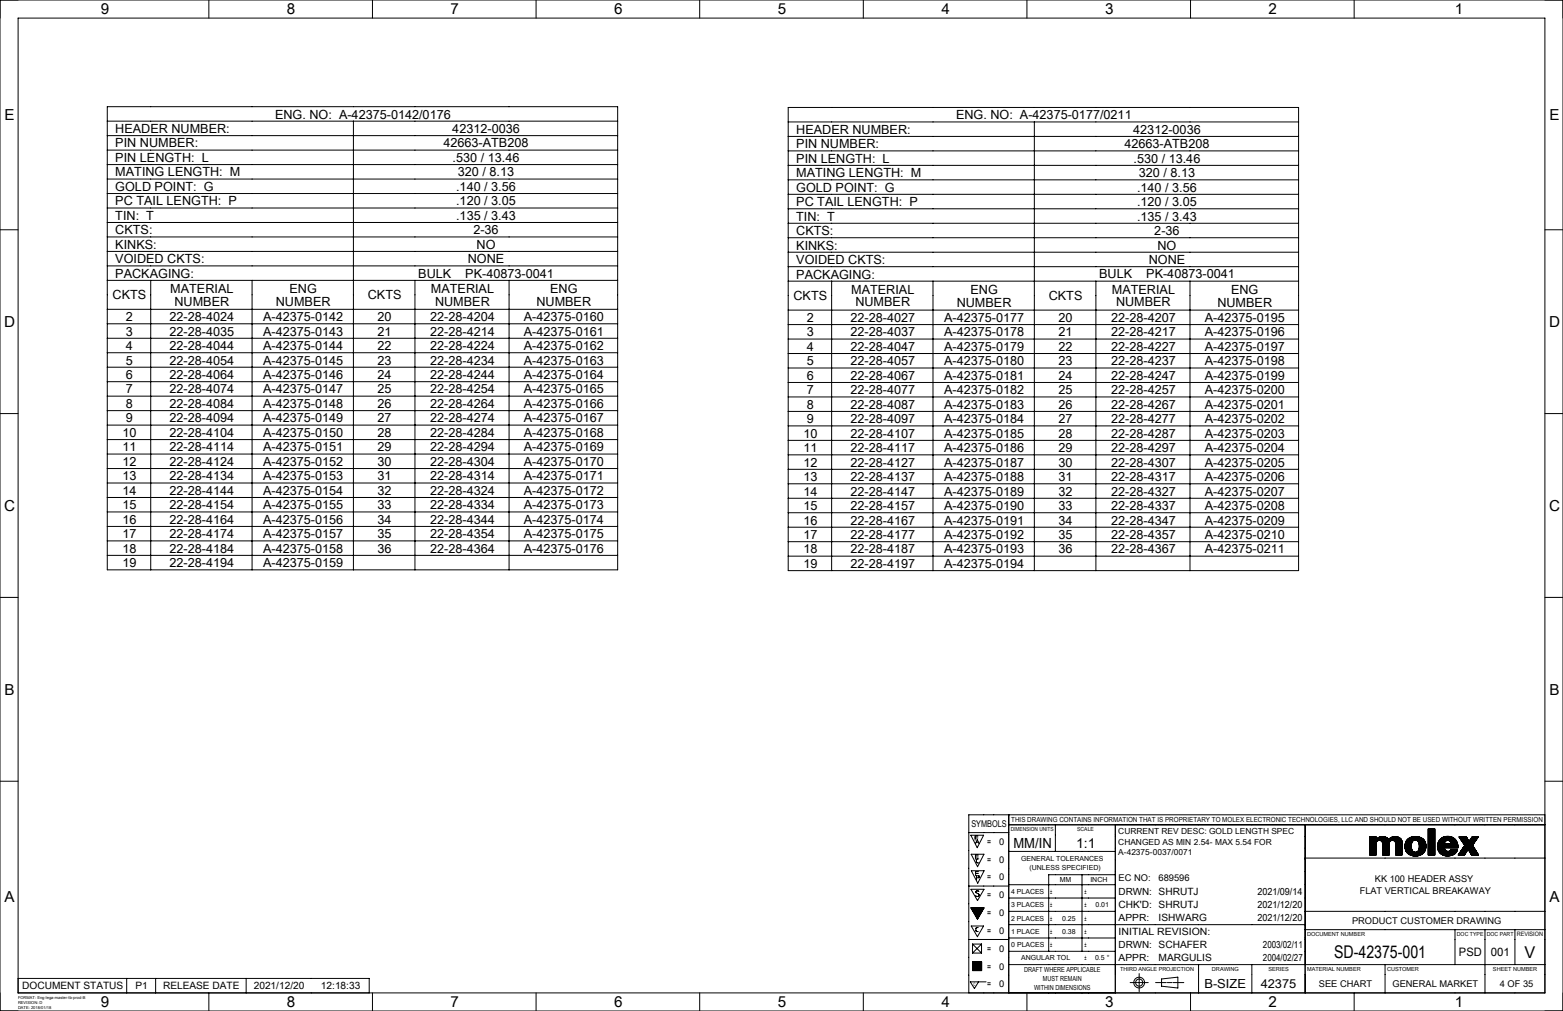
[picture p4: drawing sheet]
<svg xmlns="http://www.w3.org/2000/svg" width="432mm" height="279mm" viewBox="0 0 432 279" stroke-linecap="round" stroke-linejoin="round" font-family="sans-serif">
<g fill="none" stroke="#000" stroke-width=".28">
<path d="M0 0h431.8v279.4h-431.8zM5 5h421.8v269.4h-421.8zM57.7 0v5M102.9 0v5M148.1 0v5M193.3 0v5M238.5 0v5M283.7 0v5M328.9 0v5M374.1 0v5M29.6 29.5h141v128h-141zM29.6 33.5h141"/>
<path d="M29.6 37.5h141M97.6 33.5v124M217.8 29.7h141v128h-141zM217.8 33.7h141M217.8 37.7h141M285.8 33.7v124M29.6 41.5h141M29.6 45.5h141M29.6 49.5h141M29.6 53.5h141M29.6 57.5h141M217.8 41.7h141"/>
<path d="M217.8 45.7h141M217.8 49.7h141M217.8 53.7h141M217.8 57.7h141M0 63.5h5M29.6 61.5h141M29.6 65.5h141M29.6 69.5h141M29.6 73.5h141M29.6 77.5h141M41.6 77.5v80M69.6 77.5v80"/>
<path d="M114.6 77.5v80M140.6 77.5v80M217.8 61.7h141M217.8 65.7h141M217.8 69.7h141M217.8 73.7h141M217.8 77.7h141M229.8 77.7v80M257.8 77.7v80M302.8 77.7v80M328.8 77.7v80M426.8 63.5h5"/>
<path d="M29.6 85.5h141M29.6 89.5h141M29.6 93.5h141M29.6 97.5h141M217.8 85.7h141M217.8 89.7h141M217.8 93.7h141M217.8 97.7h141M0 114.3h5M29.6 101.5h141M29.6 105.5h141M29.6 109.5h141"/>
<path d="M29.6 113.5h141M29.6 117.5h141M217.8 101.7h141M217.8 105.7h141M217.8 109.7h141M217.8 113.7h141M217.8 117.7h141M426.8 114.3h5M29.6 137.5h141M29.6 121.5h141M29.6 125.5h141M29.6 129.5h141"/>
<path d="M29.6 133.5h141M217.8 121.7h141M217.8 125.7h141M217.8 129.7h141M217.8 133.7h141M217.8 137.7h141M29.6 141.5h141M29.6 145.5h141M29.6 149.5h141M29.6 153.5h141M217.8 141.7h141M217.8 145.7h141"/>
<path d="M217.8 149.7h141M217.8 153.7h141M0 165.1h5M426.8 165.1h5M0 215.9h5M426.8 215.9h5M267.6 230.1h11.1M268.2 230.8h3.5l-1.7 3.5zM268.3 236.1h3.5l-1.7 3.4zM269.4 231.6h.8M269.5 236.8h.7M269.5 233.1l.5-1.1 .4 1.1"/>
<path d="M269.7 232.8h.6M270.2 231.1h-.8v1.1M270.2 236.3h-.7v1.1M270.4 237.4h-.5l-.2 .3 .1 .6 .6 .2M278.7 225.2v49.2M278.7 227.9h148.1M278.7 235.3h29.4M291.6 227.9v7.4M308.1 227.9v46.5M360.6 227.9v46.5M360.6 237.1h66.2M378.4 236.3h1.8v-3.2a.89 .89 0 0 1 .9-.9 .89 .89 0 0 1 .9 .9v3.2"/>
<path d="M378.4 235.6l1.8-1.8-1.8 1.9M378.4 235.1l1.8-1.8-1.8 1.9M378.4 231.3v5M378.4 231.3h1.8M378.4 231.3h.1M378.5 231.3l-.1 .1M378.6 236.3l1.6-1.6-1.6 1.6M378.6 231.3l-.2 .2M378.7 231.3l-.3 .3M378.8 231.3l-.4 .4M378.9 231.3l-.5 .5M379.1 231.3l-.7 .7"/>
<path d="M379.2 231.3l-.8 .8M379.4 231.3l-1 1M379.5 231.3l-1.1 1.1M379.7 231.3l-1.3 1.3M379.8 231.3l-1.4 1.4M380 231.3l-1.6 1.6 1.6-1.6M380.1 231.3l-1.7 1.7M380.2 236.2l-.1 .1M380.2 236.1l-.2 .2M380.2 236l-.3 .3M380.2 235.9l-.4 .4M380.2 235.8l-.5 .5"/>
<path d="M380.2 235.7l-.5 .6 .5-.5M380.2 235.6l-.7 .7M380.2 235.5l-.8 .8M380.2 235.4l-.9 .9M380.2 235.3l-1 1M380.2 235.2l-1.1 1.1M380.2 235.1l-1.2 1.2M380.2 235l-1.3 1.3M380.2 234.8l-1.4 1.5 1.4-1.4M380.2 234.5l-1.8 1.8M380.2 234.4l-1.8 1.9M380.2 234.4l-1.8 1.8"/>
<path d="M380.2 234.2l-1.8 1.9M380.2 234.1l-1.8 1.9M380.2 234.1l-1.8 1.8M380.2 233.9l-1.8 1.9M380.2 233.6l-1.8 1.9M380.2 233.6l-1.8 1.8M380.2 233.5l-1.8 1.8M380.2 233.2l-1.8 1.8M380.2 231.3v.7a2.29 2.29 0 0 1 3.5 0M380.2 233l-1.8 1.9M380.2 231.9l-1.8 1.8M380.2 231.8l-1.8 1.8"/>
<path d="M380.2 231.7l-1.8 1.8M380.2 231.6l-1.8 1.9M380.2 231.5l-1.8 1.8M380.2 231.4l-1.8 1.8M380.2 231.3l-1.8 1.9M380.2 233l-1.8 1.8M380.3 232.8l-1.9 1.9M380.3 232.7l-1.9 1.9M380.6 231.6l-2.2 2.2M380.9 231.4l-2.5 2.5M381 231.4l-2.6 2.6M381.2 231.3l-2.8 2.8"/>
<path d="M381.4 231.2l-3 3M381.5 231.2l-3.1 3.1M381.6 231.2l-3.2 3.2M381.7 232.5l1.2-1.1-1.2 1.1M381.7 231.2l-3.3 3.3M381.8 231.2l-1.2 1.2M381.9 231.2l-1.2 1.1M382 236.3h1.8M382 231.2l-1.1 1.1M382.1 231.2l-1.1 1M382.2 231.2l-1.1 1M382.3 231.2l-1 1.1 1.1-1.1"/>
<path d="M382.4 236.3l1.4-1.3-1.3 1.3M382.7 231.3l-1.1 1.1 1-1.1-1.2 1M382.9 231.4l-1.1 1.2M383 231.5l-1.2 1.1M383.1 231.5l-1.2 1.2M383.1 231.5l-1.2 1.3M383.2 231.6l-1.3 1.3M383.3 236.3l.5-.4-.4 .4M383.3 231.7l-1.3 1.3M383.4 231.7l-1.4 1.5M383.5 231.8l-1.5 1.5M383.6 231.9l-1.6 1.6"/>
<path d="M383.6 231.9l-1.6 1.7M383.7 232l-1.7 1.6M383.8 233.1a.89 .89 0 0 1 .9-.9 .89 .89 0 0 1 .9 .9M383.8 236.2v.1M383.8 236.1l-.2 .2M383.8 236l-.3 .3M383.8 235.7l-.6 .6M383.8 235.6l-.7 .7M383.8 235.5l-.8 .8M383.8 235.4l-.9 .9M383.8 235.3l-1 1M383.8 235.2l-1.1 1.1"/>
<path d="M383.8 235.1l-1.2 1.2M383.8 234.8l-1.5 1.5M383.8 234.6l-1.7 1.7M383.8 234.5l-1.8 1.8M383.8 234.3l-1.8 1.9M383.8 234.2l-1.8 1.9M383.8 234.2l-1.8 1.8M383.8 234l-1.8 1.9M383.8 234l-1.8 1.8M383.8 233.9l-1.8 1.8M383.8 233.7l-1.8 1.9M383.8 233.7l-1.8 1.8"/>
<path d="M383.8 233.6l-1.8 1.8M383.8 233.4l-1.8 1.9M383.8 233.3l-1.8 1.9 1.8-1.8M383.8 233.1l-1.8 1.9M383.8 233.1l-1.8 1.8M383.8 233.1v3.2M383.8 232.9l-1.8 1.9M383.8 232.9l-1.8 1.8M384 232.6l-2 2.1M384.2 231.5l-2.2 2.3M384.5 231.4l-2.5 2.5M384.6 231.3l-2.6 2.6"/>
<path d="M384.8 231.3l-2.8 2.8M384.8 231.2l-2.8 2.9M385 231.2l-3 3M385 232.3l1.2-1-1.1 1.1M385.1 231.2l-3.1 3.2M385.2 231.2l-3.2 3.2M385.3 231.2l-3.3 3.3M385.5 231.2l-1.3 1.2M385.5 231.2l-1.1 1.1M385.6 236.3h1.7M385.6 233.1v3.2M385.6 231.2l-1.1 1.1"/>
<path d="M385.7 231.2l-1.1 1M385.8 231.2l-1.1 1M385.9 231.2l-1.1 1M385.9 231.2l-1 1.1M386 231.3l-1 1M386.2 231.3l-1 1.1M386.3 231.4l-1.1 1M386.4 231.4l-1.1 1M386.5 231.4l-1.1 1.2 1.1-1.1M386.5 236.3l.8-.8-.8 .8M386.6 231.5l-1.2 1.1M386.6 231.5l-1.1 1.2"/>
<path d="M386.7 231.6l-1.2 1.2M386.8 231.7l-1.2 1.2M386.8 231.7l-1.2 1.3M386.9 231.8l-1.3 1.3M387 231.8l.3 .8v3.7M387 231.8a2.3 2.3 0 0 0-3.3 .2M387 231.8l-1.4 1.5M387 231.9l-1.4 1.5M387.1 231.9l-1.5 1.5M387.1 232l-1.5 1.6M387.2 232l-1.6 1.7 1.6-1.6M387.2 232.2l-1.6 1.7"/>
<path d="M387.3 232.2l-1.7 1.8M387.3 232.3l-1.7 1.7M387.3 232.4l-1.7 1.8M387.3 232.5l-1.7 1.7M387.3 234.9l-1.3 1.4M387.3 234.8l-1.4 1.5M387.3 234.7l-1.6 1.6M387.3 234.6l-1.6 1.7M387.3 234.5l-1.7 1.8M387.3 234.4l-1.7 1.8M387.3 234.3l-1.7 1.8M387.3 234.2l-1.7 1.8"/>
<path d="M387.3 234.2l-1.7 1.7M387.3 234l-1.7 1.8M387.3 233.9l-1.7 1.8M387.3 233.9l-1.7 1.7M387.3 233.7l-1.7 1.8M387.3 233.6l-1.7 1.8M387.3 233.6l-1.7 1.7M387.3 233.4l-1.7 1.8M387.3 233.3l-1.7 1.8M387.3 233.3l-1.7 1.7M387.3 233.1l-1.7 1.8M387.3 233.1l-1.7 1.7"/>
<path d="M387.3 233l-1.7 1.8M387.3 232.8l-1.7 1.8M387.3 232.8l-1.7 1.7M387.3 232.7l-1.7 1.8M387.3 232.5l-1.7 1.8M387.3 236.3h.1M387.3 236.2l-.1 .1M387.3 236.1l-.2 .2M387.3 236l-.2 .3M387.3 235.9l-.4 .4M387.3 235.8l-.5 .5M387.3 235.7l-.6 .6"/>
<path d="M387.3 235.6l-.7 .7M387.3 235.3l-1 1M387.3 235.2l-1.1 1.1M387.3 235.1l-1.1 1.2M387.3 235l-1.3 1.3M388.5 235.3l.6 .7M389 231.8l-.3 .4M389.2 231.7l-.7 .7M389.3 236.1l.9-.9-.9 .9M389.5 231.5l-1.1 1.1M389.7 231.4l-1.4 1.4M389.8 231.4l-1.5 1.5"/>
<path d="M389.9 234l-1.4 1.4M389.9 233.9l-1.4 1.4M389.9 233.8l-1.4 1.5M389.9 233.7l-1.5 1.5M389.9 234.1l-1.3 1.4M389.9 234.2l-1.3 1.3M389.9 233.5l-1.5 1.6 1.5-1.5M389.9 234.3l-1.2 1.3M389.9 233.4l-1.6 1.6M389.9 234.4l-1.2 1.2M389.9 234.4l-1.2 1.3M389.9 233.3l-1.6 1.7"/>
<path d="M390 234.5l-1.2 1.2M390 231.3l-1.8 1.8M390 233.1l-1.7 1.8M390 234.6l-1.1 1.2 1.1-1.1M390 233l-1.7 1.8M390 234.7l-1.1 1.2M390 232.9l-1.8 1.8M390.1 234.8l-1.1 1.1M390.1 231.3l-1.9 1.9M390.1 234.9l-1.1 1M390.1 235l-1 1M390.1 232.7l-1.9 1.9"/>
<path d="M390.2 235.1l-1 1M390.2 231.3l-2 2M390.3 235.2l-.9 1M390.4 235.3l-.9 .9M390.4 231.2l-2.2 2.2M390.4 235.4l-.9 .8M390.4 231.2l-2.3 2.3M390.5 235.4l-.9 .9M390.5 235.4l-.8 .9M390.6 231.2l-2.5 2.4M390.6 235.5l-.9 .8M390.7 235.5l-.9 .9 1-.9"/>
<path d="M390.7 231.2l-2.6 2.6M390.8 231.2l-2.7 2.6M390.9 235.5l-1 .9M390.9 231.2l-2.8 2.8M390.9 235.5l-.9 .9M391 235.5l-.9 .9M391 231.2l-2.9 2.9M391.1 231.2l-3 2.9M391.2 235.5l-1 1M391.2 231.2l-3.1 3M391.2 235.5l-.9 1M391.3 231.2l-3.1 3.1"/>
<path d="M391.4 231.2l-3.2 3.2M391.4 235.4l-1.1 1.1M391.5 231.2l-3.3 3.3M391.6 232.4l1-.9-.9 .9M391.6 231.2l-1.1 1.1M391.7 231.2l-1 1M391.8 231.2l-.9 1M391.9 231.3l-1 .9M391.9 232.8a2.16 2.16 0 0 1-.6 2.7 .98 .98 0 0 1-1.2-.6M391.9 232.8a1.1 1.1 0 0 0-1.4-.5 1.1 1.1 0 0 0-.6 1.3l.2 1.3M391.9 231.3l-.8 .9M391.9 232.9l1.2-1.1-1.1 1.1"/>
<path d="M392 234.8l1.8-1.8-1.9 2M392 231.3l-.9 .9M392.1 234.4l1.6-1.6-1.7 1.7M392.1 233.3l1.3-1.2-1.3 1.3M392.1 231.3l-.9 .9M392.2 231.3l-.8 .9 .9-.8M392.5 231.5l-1.1 .8M392.7 231.6l-1 .9M392.7 231.6l-.9 .9M392.8 231.6l-1 1M392.9 231.7l-1 1 1-1M392.9 231.7l.7 .7"/>
<path d="M392.9 236l-1 .5-1.1 .1-1.7-.6M392.9 231.7a2.97 2.97 0 0 0-4.8 2.2l.4 1.4M393 231.7l-1.1 1.1M393.1 231.9l-1.1 1.1M393.2 231.9l-1.2 1.2M393.2 232l-1.2 1.2M393.3 232l-1.3 1.3M393.4 232.1l-1.3 1.4M393.5 232.2l-1.4 1.4M393.5 232.2l-1.4 1.5M393.5 235.4l-.6 .6M393.5 232.3l-1.4 1.5"/>
<path d="M393.6 232.4l-1.5 1.5M393.6 232.4a2.85 2.85 0 0 1-.7 3.6M393.6 232.4l-1.5 1.6M393.6 232.5l-1.5 1.6M393.7 235.2l-1 1M393.7 232.6l-1.6 1.6M393.7 232.6l-1.6 1.7M393.7 235.1l-1.2 1.1M393.8 232.9l-1.8 1.8M393.8 234.9l-1.5 1.4M393.8 234.8l-1.6 1.6M393.8 233.1l-2 2.1"/>
<path d="M393.9 234.6l-1.9 1.8M393.9 233.1l-3.4 3.4 1.1-1.2M393.9 233.2l-3.3 3.4M393.9 234.5l-2 2M393.9 233.3l-3.2 3.3M393.9 234.4l-2.1 2.1M393.9 233.4l-3.2 3.2M393.9 234.3l-2.2 2.2M393.9 233.5l-3.1 3.1M393.9 233.6l-3 3M393.9 234.1l-2.4 2.5M393.9 233.6l-2.9 3"/>
<path d="M394 234.1l-2.6 2.5M394 233.8l-2.9 2.8M394 233.9l-2.7 2.7M394 233.9l-2.8 2.7M394.6 234.8l1.8-1.7-1.8 1.8M394.6 233.4l1.8-1.7-1.8 1.9M394.6 229.5l.4-.4-.4 .5M394.6 229.1v7.2M394.6 229.1h1.8M394.6 229.1h.1M394.7 229.1l-.1 .2M394.8 229.1l-.2 .2"/>
<path d="M394.8 229.1l-.2 .3M394.9 229.1l-.3 .3M395.1 229.1l-.5 .6M395.2 229.1l-.6 .6M395.3 229.1l-.7 .8M395.4 229.1l-.8 .9M395.5 229.1l-.9 .9M395.6 229.1l-1 1.1M395.7 229.1l-1.1 1.2M395.8 229.1l-1.2 1.2M395.9 229.1l-1.3 1.3M396 229.1l-1.4 1.4"/>
<path d="M396.1 229.1l-1.5 1.5M396.2 229.1l-1.6 1.6M396.3 229.1l-1.7 1.7M396.4 236.2l-.2 .1M396.4 236l-.3 .3M396.4 235.9l-.4 .4M396.4 235.8l-.5 .5M396.4 235.7l-.6 .6M396.4 235.6l-.7 .7M396.4 235.5l-.8 .8M396.4 235.4l-.9 .9M396.4 235.3l-1 1"/>
<path d="M396.4 235.2l-1.1 1.1M396.4 235l-1.3 1.3M396.4 234.9l-1.4 1.4M396.4 234.7l-1.6 1.6M396.4 234.6l-1.7 1.7M396.4 234.4l-1.8 1.9M396.4 234.3l-1.8 1.9M396.4 234.3l-1.8 1.8M396.4 234.1l-1.8 1.9M396.4 234.1l-1.8 1.8M396.4 234l-1.8 1.8M396.4 233.8l-1.8 1.9"/>
<path d="M396.4 233.8l-1.8 1.8M396.4 233.7l-1.8 1.8M396.4 233.5l-1.8 1.9M396.4 233.5l-1.8 1.8M396.4 233.4l-1.8 1.8M396.4 233.3l-1.8 1.8M396.4 233.2l-1.8 1.9M396.4 232.9l-1.8 1.9M396.4 232.8l-1.8 1.8M396.4 232.7l-1.8 1.8M396.4 232.6l-1.8 1.9M396.4 232.5l-1.8 1.8"/>
<path d="M396.4 232.4l-1.8 1.8M396.4 232.3l-1.8 1.9M396.4 232.2l-1.8 1.8M396.4 232.1l-1.8 1.9M396.4 232l-1.8 1.9M396.4 231.9l-1.8 1.8M396.4 231.8l-1.8 1.9M396.4 231.5l-1.8 1.9M396.4 231.3l-1.8 2 1.8-1.9M396.4 231.2l-1.8 1.9M396.4 231.1l-1.8 1.9M396.4 231l-1.8 1.9"/>
<path d="M396.4 230.9l-1.8 1.9M396.4 230.8l-1.8 1.9M396.4 230.7l-1.8 1.9M396.4 230.6l-1.8 1.9M396.4 230.4l-1.8 2 1.8-1.9M396.4 230.4l-1.8 1.8M396.4 230.2l-1.8 1.9M396.4 230.1l-1.8 1.9M396.4 229.9l-1.8 2 1.8-1.8M396.4 229.8l-1.8 1.9M396.4 229.8l-1.8 1.8M396.4 229.6l-1.8 1.9"/>
<path d="M396.4 229.5l-1.8 1.9M396.4 229.5l-1.8 1.8M396.4 229.3l-1.8 1.9M396.4 229.3l-1.8 1.8M396.4 229.2l-1.8 1.8M396.4 229.1l-1.8 1.8M396.4 229.1v7.2h-1.8M397.1 234.2a2.92 2.92 0 0 0 2.5 2.3 2.92 2.92 0 0 0 3-1.7M397.3 232.7l-.2 1.5M398.2 231.6l-.6 .6M398.5 231.4l-1.1 1.1M398.8 231.3l-1.5 1.5"/>
<path d="M398.9 231.3l-1.6 1.6M399 231.2l-1.7 1.8M399.1 233.1l-1.8 1.9 1.8-1.8M399.1 234.4l-1.3 1.3 1.3-1.2M399.1 233l-1.8 1.9M399.1 232.9l-1.8 1.9M399.1 234.5l-1.2 1.3M399.1 234.6l-1.1 1.3 1.2-1.2M399.2 232.7l-2 2M399.2 234.8l-1.2 1.1M399.2 233.3l-1.8 1.8M399.2 231.2l-2 2"/>
<path d="M399.2 234.8l-1.1 1.2M399.3 234.9l-1.2 1.1M399.3 231.2l-2.1 2.1M399.3 234.9l-1.1 1.1M399.4 235l-1.1 1.1M399.4 233.3l-2 1.9M399.4 232.5a.9 .9 0 0 1 1-.1 .9 .9 0 0 1 .5 .9h-1.8zM399.4 235.1l-1.1 1M399.4 231.2l-2.2 2.2M399.5 233.3l-2 2 2-2M399.5 235.1l-1.1 1.1M399.5 231.2l-2.4 2.3"/>
<path d="M399.6 235.2l-1.1 1M399.6 231.1l-2.5 2.5M399.7 233.3l-2.2 2.1M399.7 231.1l-2.6 2.7M399.8 233.3l-2.2 2.2M399.8 235.3l-1.2 1M399.8 231.1l-2.7 2.7M399.9 235.3l-1.1 1.1M399.9 231.1l-2.8 2.8M400 233.3l-2.3 2.3M400 235.3l-1.2 1.1M400 231.1l-2.9 3"/>
<path d="M400.1 235.3l-1.2 1.1M400.1 233.3l-2.4 2.3M400.1 231.1l-3 3M400.1 233.3l-2.4 2.4M400.1 235.3l-1.1 1.1M400.2 231.1l-3.1 3.1M400.3 233.3l-1.1 1M400.3 235.3l-1.3 1.2M400.3 233.3l-1 1M400.3 231.2l-3.1 3.1M400.4 231.2l-3.2 3.2M400.4 233.3l-1.1 1"/>
<path d="M400.5 231.2l-3.3 3.3M400.5 235.1l-1.4 1.4M400.6 233.3l-1.1 1M400.6 233.3l-1 1 1.1-1M400.6 231.2l-3.4 3.4M400.7 234.3l1.7-1.7-1.7 1.7M400.7 235l.2-.2-1.7 1.7M400.7 231.2l-1.2 1.2M400.8 231.2l-1.1 1.1M400.8 233l1.2-1.1-1.1 1.2M400.9 231.3a2.8 2.8 0 0 0-3.6 1.4M400.9 231.3l.7 .3 .8 .9"/>
<path d="M400.9 231.3l-1.1 1M401 231.3l-1.1 1M401 231.3l-.9 1M401 234.8l-1.7 1.7M401.1 231.3l-1 1M401.1 234.8l-1.7 1.7M401.1 231.4l-.9 .9M401.1 234.3l1.5-1.4-1.4 1.4M401.2 234.8l-1.7 1.7M401.2 231.4l-.9 .9M401.3 231.4l-1 .9M401.3 234.8l-1.7 1.7"/>
<path d="M401.3 231.5l-.8 .9 .9-.9M401.4 234.8l-1.7 1.7M401.5 234.8l-1.8 1.7M401.5 231.5l-1 1M401.5 231.6l-.9 .9M401.6 231.6l-1 1M401.6 234.8l-1.8 1.7M401.7 234.8l-1.7 1.7M401.7 231.7l-1 .9M401.7 231.7l-1 1M401.8 231.7l-1 1.1M401.8 234.8l-1.8 1.7"/>
<path d="M401.8 231.8l-1 1M401.9 231.8l-1.1 1.1M401.9 234.8l-1.8 1.7M401.9 231.9l-1.1 1.1M402 234.8l-1.7 1.7 1.8-1.7M402.1 232l-2.3 2.3M402.1 232.1l-2.2 2.2M402.1 234.8l-1.6 1.7M402.2 232.2l-2.1 2.1M402.3 232.3l-2.1 2M402.3 234.8l-1.8 1.7M402.3 232.3l-1.9 2"/>
<path d="M402.3 235.5l-.4 .5M402.3 232.4l-1.9 1.9M402.4 232.5l-1.9 1.8M402.4 234.8l-1.7 1.7M402.4 232.5l.4 1.8M402.4 235.4l-.7 .7M402.4 234.8l-1.6 1.6M402.5 232.7l-1.7 1.6M402.5 232.7l-1.6 1.6M402.5 235.3l-.9 .9M402.5 232.8l-1.5 1.5M402.6 234.8l-1.7 1.6"/>
<path d="M402.6 235.1l-1.2 1.2M402.6 233l-1.3 1.3M402.6 235l-1.3 1.3M402.6 234.8l-1.5 1.6M402.6 233.1l-1.2 1.2M402.7 233.1l-1.2 1.2M402.7 233.2l-1.1 1.1M402.7 234.3h.1M402.7 233.3l-1 1M402.7 233.4l-.9 .9M402.7 233.5l-.8 .8M402.7 233.5l-.7 .8"/>
<path d="M402.8 233.6l-.7 .7M402.8 233.7l-.6 .6M402.8 233.8l-.5 .5M402.8 233.9l-.4 .4M402.8 234l-.3 .3M402.8 234.1l-.2 .2M402.8 234.3h-3.7a.92 .92 0 0 0 .6 .9 .92 .92 0 0 0 1.1-.4h1.8M402.8 236.3h1.8M403 236.1l4.9-4.8-5 5M403.1 231.3l1.6 2.3-1.9 2.7M403.1 231.3h2M403.1 231.3h.1"/>
<path d="M403.2 231.3v.1M403.4 231.3l-.2 .2M403.4 231.3l-.2 .2 .3-.2M403.6 231.3l-.3 .3M403.7 231.3l-.4 .3M403.8 231.3l-.4 .4M403.9 234.7l3.5-3.4-3.6 3.6M404 231.3l-.6 .5M404.1 231.3l-.6 .6 .6-.6M404.3 231.3l-.7 .7M404.4 233.2l1.2-1.1-1.2 1.2M404.4 231.3l-.8 .8"/>
<path d="M404.6 231.3l-.9 .9M404.6 233.5l1.2-1.1-1.2 1.2M404.6 236.3l1-1.6 .9 1.6M404.6 236.2v.1M404.7 231.3l-1 .9M404.7 236.1l-.2 .2M404.7 231.3l-1 1M404.8 235.9l-.3 .4M404.9 231.3l-1.1 1.1M404.9 235.8l-.5 .5M405 231.3l-1.1 1.2M405.1 231.3l.7 1.2 .9-1.2"/>
<path d="M405.1 231.3l-1.2 1.2M405.1 235.5l-.8 .8M405.1 231.4l-1.2 1.2M405.2 231.4l-1.2 1.2M405.2 231.5l-1.2 1.2M405.2 235.3l-1 1M405.3 231.7l-1.2 1M405.3 231.7l-1.1 1.2M405.4 231.8l-1.2 1.2M405.4 235l-1.3 1.3M405.4 231.9l-1.1 1.1M405.5 231.9l-1.2 1.2"/>
<path d="M405.5 232l-1.1 1.2M405.6 232.1l-1.1 1.2M405.7 232.2l-1.2 1.2M405.7 232.3l-1.2 1.2M405.7 235l1.2-1.2-1.1 1.2M405.8 232.4l-1.3 1.4M406.1 235.5l1.2-1.1-1.2 1.2M406.4 236l1.2-1.1-1.2 1.2M406.4 231.8l.5-.5-.7 .6M406.5 236.3h2M406.7 231.3h1.7l-1.6 2.3M406.7 231.3v.1"/>
<path d="M406.8 231.3l-.3 .3M406.8 233.6l1.7 2.7M406.8 233.6l-1.1 1.2 1.2-1.1M406.9 233.7l-1.2 1.2M407 233.9l-1.2 1.2M407 231.3l-1 1M407 234l-1.1 1.1M407.1 234l-1.2 1.2M407.1 231.3l-2.7 2.6M407.1 234.1l-1.1 1.2 1.1-1.2M407.2 236.3l.8-.8-.8 .8M407.2 234.2l-1.2 1.2"/>
<path d="M407.2 231.3l-3 3M407.2 234.3l-1.1 1.2M407.2 233l-3.2 3.3 3.1-3.1M407.3 234.4l-1.2 1.2M407.4 234.5l-1.2 1.2M407.4 234.6l-1.1 1.2 1.1-1.2M407.5 234.7l-1.2 1.2M407.5 231.3l-3.9 3.9M407.5 234.7l-1.2 1.3M407.5 232.6l-3.7 3.7M407.6 231.3l-4.2 4.1M407.6 234.9l-1.2 1.2"/>
<path d="M407.6 236.3l.6-.5-.5 .5M407.6 235l-1.1 1.2M407.7 231.3l-4.5 4.5M407.7 235l-1.2 1.3M407.7 235.1l-1.1 1.2M407.8 235.1l-1.2 1.2M407.8 232.2l-4.1 4.1M407.8 235.2l-1.1 1.1M407.9 235.3l-1 1M407.9 235.4l-.9 .9M407.9 232l-4.3 4.3M408 231.3l-5.1 5"/>
<path d="M408 235.6l-.7 .7M408.1 235.6l-.7 .7M408.1 236.3l.2-.2-.2 .2M408.1 231.3l-5.1 5M408.1 235.7l-.6 .6M408.2 231.3l-5 5M408.2 236.3l.2-.1-.2 .1M408.2 235.9l-.4 .4M408.2 235.9l-.3 .4M408.3 236l-.3 .3 .3-.3M408.3 231.3l-5.1 5M408.4 231.4l-4.9 4.9 4.7-4.7"/>
<path d="M408.4 236.2l-.1 .1M408.4 231.3l-5.1 5M408.4 236.2v.1M408.4 236.3h.1M426.8 225.2h-159.2v49.2M267.6 244.9h11.1M267.6 259.6h11.1M268.2 250.9h3.7l-1.9 3.2zM268.2 245.8h3.7l-1.9 3.1zM268.3 255.9h3.4l-1.7 3zM268.3 240.6h3.6l-1.8 3.5zM268.4 250.9l-.1 .1"/>
<path d="M268.6 250.9l-.2 .2M268.9 250.9l-.4 .4M269.2 250.9l-.6 .6M269.5 250.9l-.8 .8M269.5 241.4h.8M269.7 250.9l-.9 .9M269.8 242.6h.6l.1-.5-.7-.1v1.1M270 250.9l-1.1 1.1M270.3 256.3l-.5 .1-.2 .3 .1 .6 .6 .1M270.3 250.9l-1.3 1.3M270.3 253.6l-.3 .3M270.3 240.9h-.8v1.1"/>
<path d="M270.4 246.4a.42 .42 0 0 0-.5-.2 .42 .42 0 0 0-.2 .5l.6 .3a.48 .48 0 0 1-.1 .8 .48 .48 0 0 1-.7-.3M270.6 250.9l-1.5 1.5M270.7 253l-.8 .8M270.8 250.9l-1.6 1.6M271 252.3l-1.2 1.3M271.1 250.9l-1.8 1.8M271.4 250.9l-2 2M271.4 251.7l-1.7 1.7M271.7 250.9l-2.2 2.2M271.8 251l-2.2 2.2M278.7 251.9h29.4M278.7 255.5h81.9"/>
<path d="M278.7 244.5h29.4M278.7 248.2h29.4M278.7 259.2h29.4M298.9 241.7v21.2M308.1 241.7h-18.4v21.2M360.6 251.9h66.2M360.6 256.9h66.2M402 256.9v9.7M410.2 256.9v17.5M418.5 256.9v9.7M5 270.4h97v4M35 270.4v4"/>
<path d="M43 270.4v4M57.7 274.4v5M68 270.4v4M102.9 274.4v5M148.1 274.4v5M193.3 274.4v5M238.5 274.4v5M268.7 260.9h2.5M268.7 260.9v2.5M268.7 263.4h2.5M268.7 260.9l2.5 2.5M268.7 266.6h2.5"/>
<path d="M268.7 265.8h2.5v2.4h-2.5zM268.7 266.5h2.5M268.7 266.2h2.5M268.7 268.1h2.5M268.7 266.7h2.5M268.7 267h2.5M268.7 267.7h2.5M268.7 268.2h2.5M268.7 265.8h2.5M268.7 268h2.5M268.7 267.1h2.5M268.7 265.9h2.5"/>
<path d="M268.7 267.8h2.5M268.7 266.9h2.5M268.7 266.4h2.5M268.7 267.3h2.5M268.7 266.8h2.5M268.7 266.3h2.5M268.7 267.9h2.5M268.7 266h2.5M268.7 267.6h2.5M268.7 267.2h2.5M268.7 267.5h2.5M268.7 267.4h2.5"/>
<path d="M268.7 266.1h2.5M270.3 271.3l-1.1 1.9-1.2-1.9h4.4M271.2 260.9v2.5M271.2 260.9l-2.5 2.5M278.7 266.6h148.1M278.7 262.9h29.4M283.7 274.4v5M312.2 271.5h2M314.4 271.5h.7M314.7 269v2M314.7 271.2v.7M314.7 272.1v1.9"/>
<path d="M315.3 271.5h1.9M319.2 271.5h3M320.9 270.5l4.5-.5v3l-4.5-.5zM322.5 271.5h1.3M324.1 271.5h2.9M328.9 274.4v5M331.1 266.6v7.8M345.8 266.6v7.8M374.1 274.4v5M382.6 266.6v7.8"/>
<circle cx="314.7" cy="271.5" r="1.5"/>
<circle cx="314.7" cy="271.5" r="1"/>
</g>
<text font-size="4.8" x="368.6" y="264.8">SD-42375-001</text>
<text font-size="4.5" x="421.2" y="264.7">V</text>
<g font-size="4.2">
<text x="27.8" y="4">9</text>
<text x="79.3" y="4">8</text>
<text x="124.5" y="4">7</text>
<text x="169.7" y="4">6</text>
<text x="214.9" y="4">5</text>
<text x="260.1" y="4">4</text>
<text x="305.3" y="4">3</text>
<text x="350.5" y="4">2</text>
<text x="401.9" y="4">1</text>
<text x="1.3" y="33.3">E</text>
<text x="428.1" y="33.3">E</text>
<text x="1.1" y="90.4">D</text>
<text x="427.9" y="90.4">D</text>
<text x="1.1" y="141.2">C</text>
<text x="427.9" y="141.2">C</text>
<text x="1.3" y="192">B</text>
<text x="428.1" y="192">B</text>
<text x="1.3" y="249.2">A</text>
<text x="428.1" y="249.2">A</text>
<text x="27.8" y="278.4">9</text>
<text x="79.3" y="278.4">8</text>
<text x="124.5" y="278.4">7</text>
<text x="169.7" y="278.4">6</text>
<text x="214.9" y="278.4">5</text>
<text x="260.1" y="278.4">4</text>
<text x="305.3" y="278.4">3</text>
<text x="350.5" y="278.4">2</text>
<text x="401.9" y="278.4">1</text>
</g>
<g font-size="3.9">
<text x="280" y="234.4">MM/IN</text>
<text x="297.3" y="234.4">1:1</text>
</g>
<g font-size="3.5">
<text x="76" y="32.8">ENG. NO: A-42375-0142/0176</text>
<text x="264.1" y="33">ENG. NO: A-42375-0177/0211</text>
<text x="31.9" y="40.7">PIN NUMBER:</text>
<text x="31.9" y="36.7">HEADER NUMBER:</text>
<text x="122.5" y="40.7">42663-ATB208</text>
<text x="125" y="36.7">42312-0036</text>
<text x="220" y="41">PIN NUMBER:</text>
<text x="220" y="37">HEADER NUMBER:</text>
<text x="310.6" y="41">42663-ATB208</text>
<text x="313.1" y="37">42312-0036</text>
<text x="31.9" y="44.8">PIN LENGTH: L</text>
<text x="125.1" y="44.7">.530 / 13.46</text>
<text x="220" y="45">PIN LENGTH: L</text>
<text x="313.2" y="45">.530 / 13.46</text>
<text x="31.9" y="52.8">GOLD POINT: G</text>
<text x="31.9" y="48.8">MATING LENGTH: M</text>
<text x="126" y="52.7">.140 / 3.56</text>
<text x="126.5" y="48.7">320 / 8.13</text>
<text x="220" y="53">GOLD POINT: G</text>
<text x="220" y="49">MATING LENGTH: M</text>
<text x="314.1" y="53">.140 / 3.56</text>
<text x="314.6" y="49">320 / 8.13</text>
<text x="31.9" y="56.8">PC TAIL LENGTH: P</text>
<text x="126" y="56.7">.120 / 3.05</text>
<text x="220" y="57">PC TAIL LENGTH: P</text>
<text x="314.1" y="57">.120 / 3.05</text>
<text x="31.9" y="60.7">TIN: T</text>
<text x="31.9" y="64.8">CKTS:</text>
<text x="126" y="60.7">.135 / 3.43</text>
<text x="130.8" y="64.7">2-36</text>
<text x="220" y="61">TIN: T</text>
<text x="220" y="65">CKTS:</text>
<text x="314.1" y="61">.135 / 3.43</text>
<text x="318.9" y="65">2-36</text>
<text x="31.9" y="68.8">KINKS:</text>
<text x="131.7" y="68.8">NO</text>
<text x="220" y="69">KINKS:</text>
<text x="319.8" y="69">NO</text>
<text x="31.9" y="76.8">PACKAGING:</text>
<text x="31.9" y="72.8">VOIDED CKTS:</text>
<text x="115.5" y="76.7">BULK</text>
<text x="128.6" y="76.7">PK-40873-0041</text>
<text x="129.2" y="72.8">NONE</text>
<text x="220" y="77">PACKAGING:</text>
<text x="220" y="73">VOIDED CKTS:</text>
<text x="303.7" y="77">BULK</text>
<text x="316.7" y="77">PK-40873-0041</text>
<text x="317.4" y="73">NONE</text>
<text x="31.1" y="82.8">CKTS</text>
<text x="47" y="81">MATERIAL</text>
<text x="80" y="81">ENG</text>
<text x="101.6" y="82.8">CKTS</text>
<text x="119" y="81">MATERIAL</text>
<text x="152" y="81">ENG</text>
<text x="219.2" y="83">CKTS</text>
<text x="235.2" y="81.2">MATERIAL</text>
<text x="268.1" y="81.2">ENG</text>
<text x="289.7" y="83">CKTS</text>
<text x="307.2" y="81.2">MATERIAL</text>
<text x="340.1" y="81.2">ENG</text>
<text x="34.8" y="88.7">2</text>
<text x="46.8" y="88.7">22-28-4024</text>
<text x="48.2" y="84.5">NUMBER</text>
<text x="72.7" y="88.7">A-42375-0142</text>
<text x="76.2" y="84.5">NUMBER</text>
<text x="104.3" y="88.7">20</text>
<text x="118.8" y="88.7">22-28-4204</text>
<text x="120.2" y="84.5">NUMBER</text>
<text x="144.7" y="88.7">A-42375-0160</text>
<text x="148.2" y="84.5">NUMBER</text>
<text x="222.9" y="89">2</text>
<text x="235" y="89">22-28-4027</text>
<text x="236.3" y="84.7">NUMBER</text>
<text x="260.8" y="89">A-42375-0177</text>
<text x="264.3" y="84.7">NUMBER</text>
<text x="292.4" y="89">20</text>
<text x="307" y="89">22-28-4207</text>
<text x="308.3" y="84.7">NUMBER</text>
<text x="332.8" y="89">A-42375-0195</text>
<text x="336.3" y="84.7">NUMBER</text>
<text x="34.8" y="92.7">3</text>
<text x="46.8" y="92.7">22-28-4035</text>
<text x="72.7" y="92.7">A-42375-0143</text>
<text x="104.3" y="92.7">21</text>
<text x="118.8" y="92.7">22-28-4214</text>
<text x="144.7" y="92.7">A-42375-0161</text>
<text x="222.9" y="93">3</text>
<text x="235" y="93">22-28-4037</text>
<text x="260.8" y="93">A-42375-0178</text>
<text x="292.4" y="93">21</text>
<text x="307" y="93">22-28-4217</text>
<text x="332.8" y="93">A-42375-0196</text>
<text x="34.8" y="96.7">4</text>
<text x="34.8" y="100.7">5</text>
<text x="46.8" y="96.7">22-28-4044</text>
<text x="46.8" y="100.7">22-28-4054</text>
<text x="72.7" y="96.7">A-42375-0144</text>
<text x="72.7" y="100.7">A-42375-0145</text>
<text x="104.3" y="96.7">22</text>
<text x="104.3" y="100.7">23</text>
<text x="118.8" y="96.7">22-28-4224</text>
<text x="118.8" y="100.7">22-28-4234</text>
<text x="144.7" y="96.7">A-42375-0162</text>
<text x="144.7" y="100.7">A-42375-0163</text>
<text x="222.9" y="97">4</text>
<text x="222.9" y="101">5</text>
<text x="235" y="97">22-28-4047</text>
<text x="235" y="101">22-28-4057</text>
<text x="260.8" y="97">A-42375-0179</text>
<text x="260.8" y="101">A-42375-0180</text>
<text x="292.4" y="97">22</text>
<text x="292.4" y="101">23</text>
<text x="307" y="97">22-28-4227</text>
<text x="307" y="101">22-28-4237</text>
<text x="332.8" y="97">A-42375-0197</text>
<text x="332.8" y="101">A-42375-0198</text>
<text x="34.8" y="104.7">6</text>
<text x="46.8" y="104.7">22-28-4064</text>
<text x="72.7" y="104.7">A-42375-0146</text>
<text x="104.3" y="104.7">24</text>
<text x="118.8" y="104.7">22-28-4244</text>
<text x="144.7" y="104.7">A-42375-0164</text>
<text x="222.9" y="105">6</text>
<text x="235" y="105">22-28-4067</text>
<text x="260.8" y="105">A-42375-0181</text>
<text x="292.4" y="105">24</text>
<text x="307" y="105">22-28-4247</text>
<text x="332.8" y="105">A-42375-0199</text>
<text x="34.8" y="108.7">7</text>
<text x="34.8" y="112.7">8</text>
<text x="46.8" y="108.7">22-28-4074</text>
<text x="46.8" y="112.7">22-28-4084</text>
<text x="72.7" y="108.7">A-42375-0147</text>
<text x="72.7" y="112.7">A-42375-0148</text>
<text x="104.3" y="108.7">25</text>
<text x="104.3" y="112.7">26</text>
<text x="118.8" y="108.7">22-28-4254</text>
<text x="118.8" y="112.7">22-28-4264</text>
<text x="144.7" y="108.7">A-42375-0165</text>
<text x="144.7" y="112.7">A-42375-0166</text>
<text x="222.9" y="109">7</text>
<text x="222.9" y="113">8</text>
<text x="235" y="109">22-28-4077</text>
<text x="235" y="113">22-28-4087</text>
<text x="260.8" y="109">A-42375-0182</text>
<text x="260.8" y="113">A-42375-0183</text>
<text x="292.4" y="109">25</text>
<text x="292.4" y="113">26</text>
<text x="307" y="109">22-28-4257</text>
<text x="307" y="113">22-28-4267</text>
<text x="332.8" y="109">A-42375-0200</text>
<text x="332.8" y="113">A-42375-0201</text>
<text x="34.8" y="116.7">9</text>
<text x="46.8" y="116.7">22-28-4094</text>
<text x="72.7" y="116.7">A-42375-0149</text>
<text x="104.3" y="116.7">27</text>
<text x="118.8" y="116.7">22-28-4274</text>
<text x="144.7" y="116.7">A-42375-0167</text>
<text x="222.9" y="117">9</text>
<text x="235" y="117">22-28-4097</text>
<text x="260.8" y="117">A-42375-0184</text>
<text x="292.4" y="117">27</text>
<text x="307" y="117">22-28-4277</text>
<text x="332.8" y="117">A-42375-0202</text>
<text x="33.8" y="120.7">10</text>
<text x="33.8" y="124.7">11</text>
<text x="46.8" y="120.7">22-28-4104</text>
<text x="46.8" y="124.7">22-28-4114</text>
<text x="72.7" y="120.7">A-42375-0150</text>
<text x="72.7" y="124.7">A-42375-0151</text>
<text x="104.3" y="120.7">28</text>
<text x="104.3" y="124.7">29</text>
<text x="118.8" y="120.7">22-28-4284</text>
<text x="118.8" y="124.7">22-28-4294</text>
<text x="144.7" y="120.7">A-42375-0168</text>
<text x="144.7" y="124.7">A-42375-0169</text>
<text x="221.9" y="121">10</text>
<text x="221.9" y="125">11</text>
<text x="235" y="121">22-28-4107</text>
<text x="235" y="125">22-28-4117</text>
<text x="260.8" y="121">A-42375-0185</text>
<text x="260.8" y="125">A-42375-0186</text>
<text x="292.4" y="121">28</text>
<text x="292.4" y="125">29</text>
<text x="307" y="121">22-28-4287</text>
<text x="307" y="125">22-28-4297</text>
<text x="332.8" y="121">A-42375-0203</text>
<text x="332.8" y="125">A-42375-0204</text>
<text x="33.8" y="128.7">12</text>
<text x="46.8" y="128.7">22-28-4124</text>
<text x="72.7" y="128.7">A-42375-0152</text>
<text x="104.3" y="128.7">30</text>
<text x="118.8" y="128.7">22-28-4304</text>
<text x="144.7" y="128.7">A-42375-0170</text>
<text x="221.9" y="129">12</text>
<text x="235" y="129">22-28-4127</text>
<text x="260.8" y="129">A-42375-0187</text>
<text x="292.4" y="129">30</text>
<text x="307" y="129">22-28-4307</text>
<text x="332.8" y="129">A-42375-0205</text>
<text x="33.8" y="132.7">13</text>
<text x="33.8" y="136.7">14</text>
<text x="46.8" y="132.7">22-28-4134</text>
<text x="46.8" y="136.7">22-28-4144</text>
<text x="72.7" y="132.7">A-42375-0153</text>
<text x="72.7" y="136.7">A-42375-0154</text>
<text x="104.3" y="132.7">31</text>
<text x="104.3" y="136.7">32</text>
<text x="118.8" y="132.7">22-28-4314</text>
<text x="118.8" y="136.7">22-28-4324</text>
<text x="144.7" y="132.7">A-42375-0171</text>
<text x="144.7" y="136.7">A-42375-0172</text>
<text x="221.9" y="133">13</text>
<text x="221.9" y="137">14</text>
<text x="235" y="133">22-28-4137</text>
<text x="235" y="137">22-28-4147</text>
<text x="260.8" y="133">A-42375-0188</text>
<text x="260.8" y="137">A-42375-0189</text>
<text x="292.4" y="133">31</text>
<text x="292.4" y="137">32</text>
<text x="307" y="133">22-28-4317</text>
<text x="307" y="137">22-28-4327</text>
<text x="332.8" y="133">A-42375-0206</text>
<text x="332.8" y="137">A-42375-0207</text>
<text x="33.8" y="140.7">15</text>
<text x="46.8" y="140.7">22-28-4154</text>
<text x="72.7" y="140.7">A-42375-0155</text>
<text x="104.3" y="140.7">33</text>
<text x="118.8" y="140.7">22-28-4334</text>
<text x="144.7" y="140.7">A-42375-0173</text>
<text x="221.9" y="141">15</text>
<text x="235" y="141">22-28-4157</text>
<text x="260.8" y="141">A-42375-0190</text>
<text x="292.4" y="141">33</text>
<text x="307" y="141">22-28-4337</text>
<text x="332.8" y="141">A-42375-0208</text>
<text x="33.8" y="144.7">16</text>
<text x="33.8" y="148.7">17</text>
<text x="46.8" y="144.7">22-28-4164</text>
<text x="46.8" y="148.7">22-28-4174</text>
<text x="72.7" y="144.7">A-42375-0156</text>
<text x="72.7" y="148.7">A-42375-0157</text>
<text x="104.3" y="144.7">34</text>
<text x="104.3" y="148.7">35</text>
<text x="118.8" y="144.7">22-28-4344</text>
<text x="118.8" y="148.7">22-28-4354</text>
<text x="144.7" y="144.7">A-42375-0174</text>
<text x="144.7" y="148.7">A-42375-0175</text>
<text x="221.9" y="145">16</text>
<text x="221.9" y="149">17</text>
<text x="235" y="145">22-28-4167</text>
<text x="235" y="149">22-28-4177</text>
<text x="260.8" y="145">A-42375-0191</text>
<text x="260.8" y="149">A-42375-0192</text>
<text x="292.4" y="145">34</text>
<text x="292.4" y="149">35</text>
<text x="307" y="145">22-28-4347</text>
<text x="307" y="149">22-28-4357</text>
<text x="332.8" y="145">A-42375-0209</text>
<text x="332.8" y="149">A-42375-0210</text>
<text x="33.8" y="152.7">18</text>
<text x="46.8" y="152.7">22-28-4184</text>
<text x="72.7" y="152.7">A-42375-0158</text>
<text x="104.3" y="152.7">36</text>
<text x="118.8" y="152.7">22-28-4364</text>
<text x="144.7" y="152.7">A-42375-0176</text>
<text x="221.9" y="153">18</text>
<text x="235" y="153">22-28-4187</text>
<text x="260.8" y="153">A-42375-0193</text>
<text x="292.4" y="153">36</text>
<text x="307" y="153">22-28-4367</text>
<text x="332.8" y="153">A-42375-0211</text>
<text x="33.8" y="156.7">19</text>
<text x="46.8" y="156.7">22-28-4194</text>
<text x="72.7" y="156.7">A-42375-0159</text>
<text x="221.9" y="157">19</text>
<text x="235" y="157">22-28-4197</text>
<text x="260.8" y="157">A-42375-0194</text>
<text x="332.7" y="273">B-SIZE</text>
</g>
<text font-size="3.4" x="348.3" y="273">42375</text>
<g font-size="3.2">
<text x="403.1" y="264.3">PSD</text>
<text x="411.9" y="264.3">001</text>
</g>
<g font-size="2.8">
<text x="309" y="251">CHK'D: SHRUTJ</text>
<text x="320.1" y="254.6">ISHWARG</text>
<text x="309" y="258.3">INITIAL REVISION:</text>
<text x="320.1" y="265.7">MARGULIS</text>
<text x="6.1" y="273.4">DOCUMENT STATUS</text>
<text x="37.4" y="273.4">P1</text>
<text x="45" y="273.4">RELEASE DATE</text>
<text x="70.1" y="273.4">2021/12/20</text>
<text x="88.7" y="273.4">12:18:33</text>
</g>
<g font-size="2.7">
<text x="309" y="247.3">DRWN: SHRUTJ</text>
<text x="347.4" y="247.3">2021/09/14</text>
<text x="347.4" y="250.9">2021/12/20</text>
<text x="309" y="254.6">APPR:</text>
<text x="347.4" y="254.6">2021/12/20</text>
<text x="309" y="262">DRWN: SCHAFER</text>
<text x="348.9" y="262">2003/02/11</text>
<text x="309" y="265.7">APPR:</text>
<text x="348.9" y="265.7">2004/02/27</text>
</g>
<g font-size="2.6">
<text x="268.4" y="228.6">SYMBOLS</text>
<text x="272.7" y="233.5">=</text>
<text x="276" y="233.5">0</text>
<text x="272.7" y="238.4">=</text>
<text x="276" y="238.4">0</text>
<text x="272.7" y="243.3">=</text>
<text x="276" y="243.3">0</text>
<text x="309" y="243.6">EC NO:</text>
<text x="320.1" y="243.6">689596</text>
<text x="379.8" y="243.8">KK 100 HEADER ASSY</text>
<text x="272.7" y="248.2">=</text>
<text x="276" y="248.3">0</text>
<text x="375.6" y="247.1">FLAT VERTICAL BREAKAWAY</text>
<text x="272.7" y="253.2">=</text>
<text x="276" y="253.2">0</text>
<text x="373.5" y="255.3">PRODUCT CUSTOMER DRAWING</text>
<text x="272.7" y="258.1">=</text>
<text x="272.7" y="263">=</text>
<text x="276" y="258.1">0</text>
<text x="276" y="263">0</text>
<text x="272.7" y="267.9">=</text>
<text x="276" y="267.9">0</text>
<text x="272.7" y="272.9">=</text>
<text x="276" y="272.9">0</text>
<text x="364.3" y="272.8">SEE CHART</text>
<text x="384.7" y="272.8">GENERAL MARKET</text>
<text x="414.3" y="272.8">4 OF 35</text>
</g>
<g font-size="2.3">
<text x="308.9" y="230.5">CURRENT REV DESC: GOLD LENGTH SPEC</text>
<text x="308.9" y="233.4">CHANGED AS MIN 2.54- MAX 5.54 FOR</text>
<text x="308.9" y="236.3">A-42375-0037/0071</text>
</g>
<g font-size="1.9">
<text x="279.4" y="227.3">THIS DRAWING CONTAINS INFORMATION THAT IS PROPRIETARY TO MOLEX ELECTRONIC TECHNOLOGIES, LLC AND SHOULD NOT BE USED WITHOUT WRITTEN PERMISSION</text>
<text x="282.1" y="238">GENERAL TOLERANCES</text>
<text x="284.4" y="240.4">(UNLESS SPECIFIED)</text>
<text x="292.8" y="243.8">MM</text>
<text x="301.2" y="243.8">INCH</text>
<text x="279.4" y="247">4 PLACES</text>
<text x="279.4" y="250.7">3 PLACES</text>
<text x="290.1" y="247">±</text>
<text x="290.1" y="250.7">±</text>
<text x="299.6" y="247">±</text>
<text x="299.6" y="250.7">±</text>
<text x="302.6" y="250.7">0.01</text>
<text x="279.4" y="254.4">2 PLACES</text>
<text x="290.1" y="254.4">±</text>
<text x="293.4" y="254.4">0.25</text>
<text x="299.6" y="254.4">±</text>
<text x="279.4" y="258.1">1 PLACE</text>
<text x="279.4" y="261.8">0 PLACES</text>
<text x="290.1" y="258.1">±</text>
<text x="290.1" y="261.7">±</text>
<text x="293.4" y="258.1">0.38</text>
<text x="299.6" y="258.1">±</text>
<text x="299.6" y="261.7">±</text>
<text x="282.1" y="265.4">ANGULAR TOL</text>
<text x="282.9" y="268.7">DRAFT WHERE APPLICABLE</text>
<text x="299.6" y="265.4">±</text>
<text x="302.5" y="265.4">0.5 °</text>
<text x="285.7" y="273.6">WITHIN DIMENSIONS</text>
<text x="288.1" y="271.2">MUST REMAIN</text>
</g>
<text font-size="1.7" x="419" y="258.6">REVISION</text>
<g font-size="1.5">
<text x="279.2" y="229.6">DIMENSION UNITS</text>
<text x="297.6" y="229.6">SCALE</text>
<text x="361.1" y="258.6">DOCUMENT NUMBER</text>
<text x="402.5" y="258.6">DOC TYPE</text>
<text x="410.8" y="258.6">DOC PART</text>
<text x="309.5" y="268.3">THIRD ANGLE PROJECTION</text>
<text x="334.8" y="268.3">DRAWING</text>
<text x="350.4" y="268.3">SERIES</text>
<text x="361.1" y="268.2">MATERIAL NUMBER</text>
<text x="383.2" y="268.3">CUSTOMER</text>
<text x="412.5" y="268.3">SHEET NUMBER</text>
</g>
<text font-size="1.3" x="268.9" y="272.5">C</text>
<g font-size="1.1">
<text x="5" y="276">FORMAT: Eng-lega-master-tb-prod-B</text>
<text x="5" y="277.4">REVISION: D</text>
<text x="5" y="278.8">DATE: 2018/01/18</text>
</g>
</svg>
